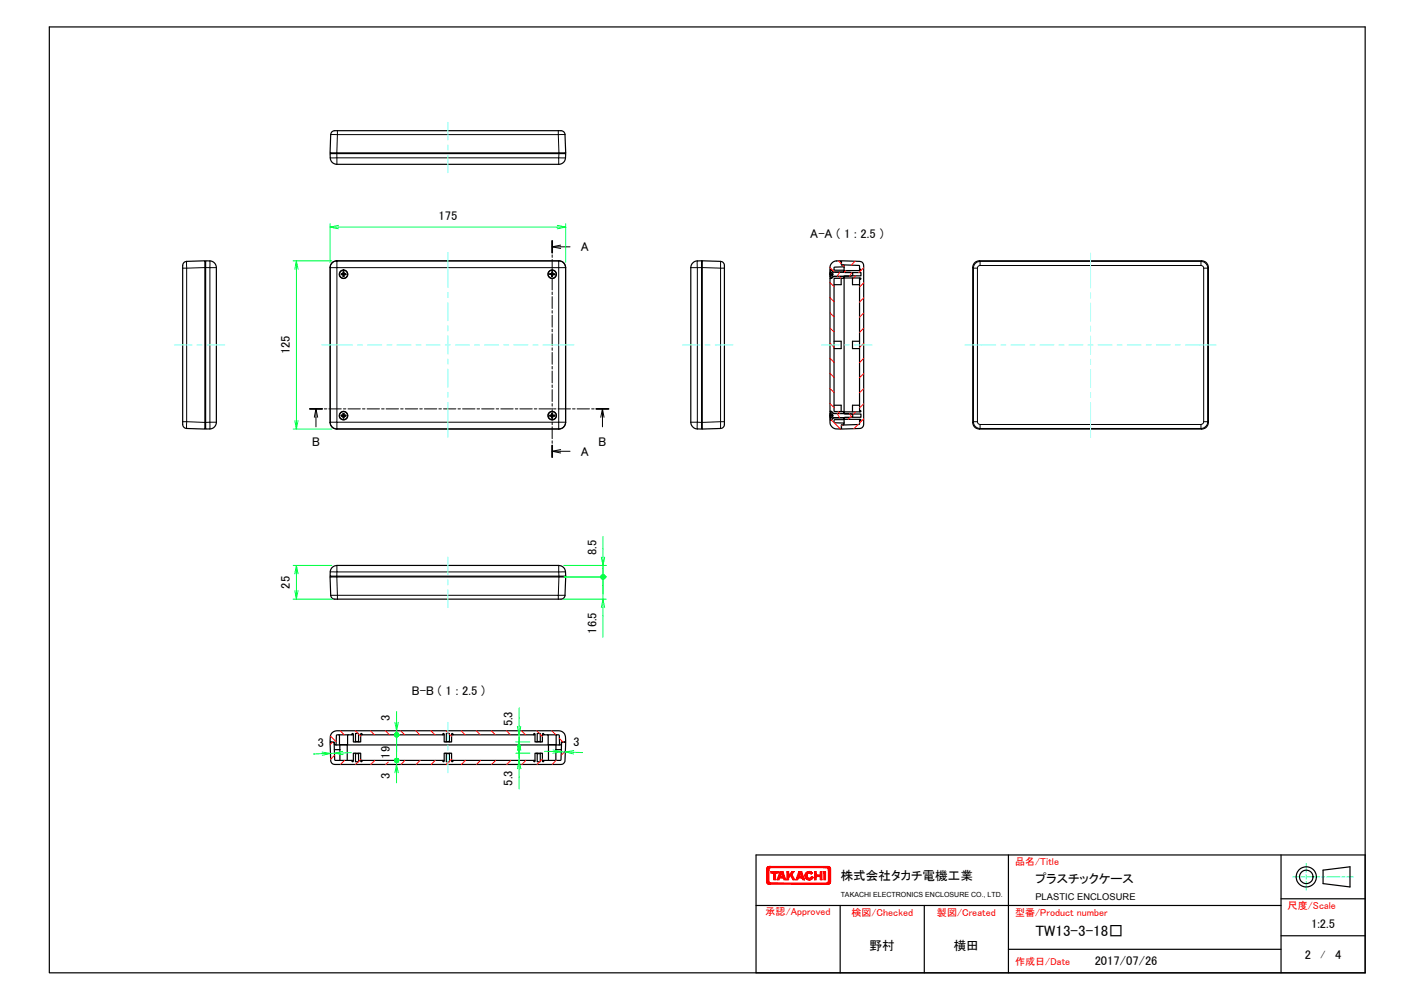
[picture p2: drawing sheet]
<svg xmlns="http://www.w3.org/2000/svg" width="420mm" height="297mm" viewBox="0 0 420 297" stroke-linecap="round" stroke-linejoin="round" font-family="sans-serif">
<g fill="none" stroke="#000" stroke-width=".3">
<path d="M98.3 40h2M100.3 38.8v1.2M100.3 40h65.6l.1 6.9h2M100.3 40l-.2 8.8M165.9 38.8v1.2h2M98.1 46.9h67.9v1.9M54.3 79.7h1.2v45.6M62.4 77.5v2l-6.9 .2v-2.1M64.3 79.5h-1.9v45.9M98.1 79.5h2v45.9h-2zM100.1 77.5v2h65.9v-2h-65.9a1.97 1.97 0 0 0-2 2M164.1 73.3h5.3"/>
<path d="M164.1 71.5v3.6M164.1 75.7v.8M164.1 77.1v3.5M166.1 77.5h-.1a1.97 1.97 0 0 1 2 2v45.9h-2v-45.9h2.1M166.6 72.8l-2.5 .5 2.5 .5M207.2 77.5v47.9h-1.9M214.1 77.6v2.1l-8.8-.2M215.3 79.7h-1.2v45.6M290.4 79.7h-1.1v45.6M290.4 79.7v45.6M291.1 77.5l.1 .1h65.7M291.2 78.9v-1.1a1.74 1.74 0 0 0-1.9 1.9l-.3-.2"/>
<path d="M291.2 78.9h65.7M291.2 78.9l-.5 .2-.3 .6M356.9 78.9l.5 .2 .3 .6M356.9 77.6v1.3M356.9 77.6a2.05 2.05 0 0 1 1.9 2.1l.3-.2M357 77.5l-.1 .1M357.7 79.7h1.1v45.6M357.7 79.7v45.6M101.5 81.4v.2l-.1-.2M101.9 81.3v.1M101.9 81.5v.1M102 81.3h.1"/>
<path d="M102 81.7h.1M102.1 81.3h.1M102.1 81.7h.1M102.2 80.8h-.2M102.2 82.1h-.2M102.3 81.5v.1M102.3 81.3v.1M102.7 81.4v.2M163.5 81.3v.2M163.9 81.3v.1M163.9 81.5v.1M163.9 81.7h.1"/>
<path d="M163.9 82.1h.2M164 81.3h.1M164 80.8h.2M164.1 81.2v.8M164.1 82.6v3.5M164.1 86.7v.8M164.1 88.1v3.5M164.1 92.3v.7M164.1 93.6v3.6M164.1 97.8v.8M164.1 99.2v3.5M164.1 81.7h.1"/>
<path d="M164.2 81.3h.1M164.3 81.5v.1M164.3 81.3v.1M164.7 81.4v.2M164.1 103.3v.8M164.1 104.7v3.5M164.1 108.8v.8M164.1 110.2v3.5M164.1 114.3v.8M164.1 115.7v3.6M164.1 119.9v.7M54.3 125.3h1.2"/>
<path d="M55.5 125.3v2M55.5 125.3l6.9 .1M62.4 125.4h1.9M62.4 125.4v2M92.1 121.5h3.6M93.4 124l.5-2.5 .5 2.5M93.9 121.5v5.3M96.4 121.5h.7M97.7 121.5h3.7M98.1 125.4a1.96 1.96 0 0 0 2 2M98.1 125.4v.1M100.1 125.4h65.9v2h-65.9z"/>
<path d="M101.4 123.4l.1 .1v-.1M101.9 123.3v.1M101.9 123.5v.1M102 123.3h.1M102 123.7h.1M102 122.9h.2M102 124.1h.2M102 122.8h.2M102 121.5h.8M102.1 123.3h.1M102.1 123.7h.1M102.3 123.5v.1"/>
<path d="M102.3 123.3v.1M102.7 123.4v.1M103.4 121.5h3.7M107.7 121.5h.7M109.1 121.5h3.7M113.4 121.5h.7M114.7 121.5h3.7M119.1 121.5h.7M120.4 121.5h3.7M124.7 121.5h.8M126.1 121.5h3.7M130.4 121.5h.8"/>
<path d="M131.8 121.5h3.7M136.1 121.5h.7M137.4 121.5h3.7M141.7 121.5h.8M143.1 121.5h3.7M147.4 121.5h.8M148.8 121.5h3.7M153.1 121.5h.8M154.5 121.5h3.6M158.8 121.5h.7M160.2 121.5h3.6M163.4 123.4l.1 .1"/>
<path d="M163.9 123.3v.1M163.9 123.5v.1M164 123.3h.1M164 123.7h.1M164 122.9h.2M164 124.1h.2M164 122.8h.2M164.1 134h5.3M164.1 121.3v3.5M164.1 125.4v.8M164.1 126.8v3.5M164.1 130.9v.8"/>
<path d="M164.1 132.3v3.5M164.1 123.3h.1M164.1 123.7h.1M164.3 123.3v.1M164.3 123.5v.1M164.5 121.5h.7M164.7 123.4v.1M165.8 121.5h3.7M166 127.4h.1M166.6 133.5l-2.5 .5 2.5 .6M168.1 125.5l-.1-.1a2.05 2.05 0 0 1-2 2M170.1 121.5h.8"/>
<path d="M171.5 121.5h3.7M175.8 121.5h.7M177.2 121.5h3.6M178.5 124l.5-2.5 .5 2.5M179 121.5v5.3M214.1 125.3v2M214.1 125.3l-6.9 .1v2M214.1 125.3h1.2M289.3 125.3a1.97 1.97 0 0 0 1.9 2l-.1 .1M289.3 125.3l-.3 .2M289.3 125.3h1.1M290.4 125.3l.3 .5 .5 .3"/>
<path d="M291.2 126.1h65.7M356.9 126.1v1.2l.1 .1M357.7 125.3h1.1M357.7 125.3l-.3 .5-.5 .3M358.8 125.3l.3 .2M358.8 125.3a2 2 0 0 1-1.9 2h-65.7v-1.2M98.1 169.9h2l.2 8.1M98.3 176.8h67.6v1.2M100.1 168v1.9h65.9M166 169.9h2M166 169.9l-.1 6.9h2M166 168v1.9"/>
</g>
<g fill="none" stroke="#000" stroke-width=".36">
<path d="M14.7 8h390.9v281h-390.9zM98.5 39.2l1-.4h67a1.25 1.25 0 0 1 1.4 1.2l.2 5.4h-70l.2-5.4zM98.1 45.6h70l-.1 1.3a1.98 1.98 0 0 1-2 1.9h-65.9a1.96 1.96 0 0 1-2-1.9zM98.3 45.4v.2M167.9 45.4v.2M54.7 77.9l.8-.3 5.4-.1v49.9l-5.4-.1a1.56 1.56 0 0 1-1.2-2v-46.4zM60.9 77.7h.2M61.1 77.5h1.3a1.98 1.98 0 0 1 1.9 2v45.9a2 2 0 0 1-1.9 2h-1.3zM98.8 77.9l1.3-.4h66a1.97 1.97 0 0 1 2 2v46a2.01 2.01 0 0 1-2 1.9h-66a1.97 1.97 0 0 1-2-1.9v-46l.1-.7zM206 78l.9-.5h1.6v49.9h-1.3a2.01 2.01 0 0 1-1.9-2v-45.9l.1-.7zM208.5 77.7h.1M208.6 77.5l5.5 .1a1.54 1.54 0 0 1 1.2 2.1v46.1a1.22 1.22 0 0 1-1.2 1.5l-5.5 .1z"/>
<path d="M247.3 78l.9-.5h1.6l.2 .2v1l.8 .1v.4l-2.9 .2v.8l2.9 .1v.5h-3.2l-.6-.6h-.4l.1-1.4zM250 77.5l5.5 .1 .7 .3 .4 1v47.2l-.4 .9-.7 .3-5.5 .1v-1.1l5.2-.2 .2-1.1 .4-.2-.2-.2h-4.8l.2-.6h4.8v-1h-4.8l-.2-.2v-.5h4.8l.2-.1-.4-.2v-39l.4-.3-.2-.1h-4.8l.2-.7h4.8v-.9h-4.8l-.2-.6h4.8l.2-.2-.4-.3-.1-1-5.3-.2zM250.8 79.2v1.2M255.4 79.9v.5M289.5 78.2l.5-.5 1.1-.2h65.9a1.97 1.97 0 0 1 2.1 2v46a2.01 2.01 0 0 1-2.1 1.9h-65.9a1.97 1.97 0 0 1-2.1-1.9v-46zM101.4 81.6h.5l.1 .5M101.4 81.6h.1M101.8 81.5l.2 .3M102 81.3l-.6 .1h.4l-.3 .2M102 80.8h.1M102 80.8v.4l.2-.4M102 82.1h.1"/>
<path d="M102 80.8v.5M102 82.1v-.3l.2 .3M102 81.2v.1M102 81.3l-.2 .1M102.1 81.2l.3 .2M102.2 80.8v.5l.5 .1M102.2 80.8h.1M102.2 82.1h.1M102.4 81.5l-.3 .3M102.7 81.6h.1M102.7 81.4h.1M102.7 81.4h-.3l.3 .2"/>
<path d="M102.7 81.6h-.5v.5M163.4 81.5h.1M163.4 81.5l.5 .1v.5M163.4 81.3h.1M163.5 81.3l.3 .1-.3 .1M163.7 81.5l.3 .3M163.9 82.1h.1M163.9 82.1l.2-.3v.3M164 80.8h.1M164 80.8l.2 .4v-.4M164 80.8l-.1 .5h-.5M164.1 81.1l-.3 .3"/>
<path d="M164.1 82.1h.1M164.2 81.3l.2 .1M164.2 81.2v.1M164.2 81.3l.5 .1-.4 .2M164.2 80.8h.1M164.2 80.8v.5M164.3 81.5h.1M164.3 81.6l-.2 .5M164.3 81.5l-.2 .3M246.6 80.2v2.5M246.6 82.7h.4l.6-.6h3.2v.6h-2.8l-.2 .1v39.3l.2 .1h2.8v.6h-3.2l-.6-.6h-.4zM246.7 80.8l.6 .3 .1 .3-.8-.1z"/>
<path d="M246.7 81.5v.6M246.7 81.3v.2M246.7 82.1h.1M247 80.3l.7 .6 5.7 .1v.9l-.9 .2h-4.8l-.7 .6-.3-.6 .6-.3 .2-.4-.8-.6zM247 80.2v.1M247 82.7h.1M247.3 81.5h.1M247.3 81.4l-.6 .1M247.4 81.5l-.1 .3-.6 .3M249.9 82.7v1.9h-2.1M250.8 80.8v.1M250.8 82.1h.1"/>
<path d="M250.8 82.6v39.7M253.3 82.6v2h2.1M255.4 82.6v.4M247.8 101.4h2.1v2.1h-2.1M255.4 101.4h-2.1v2.1h2.1M60.9 127.3h.2M101.4 123.5l.5 .1M101.4 123.5h.1M101.8 123.5h.1M101.9 123.6l.1 .5 .1-.3 .1 .3 .1-.5M101.9 123.5l.1 .3M102 123.3v-.5v.3l.2-.3v.5l.5 .1"/>
<path d="M102 123.3l-.6 .1h.4l-.3 .1M102 123.1v.2M102 123.3l-.2 .1M102.1 123.1l.3 .3M102.3 123.5l-.2 .3M102.3 123.5h.1M102.7 123.5h.1M102.7 123.4h.1M102.7 123.4h-.3l.3 .1M102.7 123.5l-.4 .1M163.4 123.5l.5 .1M163.4 123.4l.5-.1 .1-.5v.3l.2-.3v.5l.5 .1h-.3l.3 .1-.4 .1"/>
<path d="M163.4 123.5h.1M163.4 123.4h.1M163.5 123.4h.2l-.2 .1M163.7 123.5h.2M163.9 123.6l.1 .5v-.3l.2 .3 .1-.5M163.9 123.5l.1 .3M164 123.1l-.3 .3M164.1 123.1l.3 .3M164.3 123.5h.1M164.3 123.5l-.2 .3M208.5 127.3h.1M246.6 122.2v2.5"/>
<path d="M246.6 124.7h.4l.6-.6h3.2v.6l-2.9 .1 .1 .8 2.8 .1-.2 .5h-.6v1.1l-.2 .1h-1.3a2.17 2.17 0 0 1-1.9-2.7zM246.7 123.4l.6 .1h-.6M246.7 123.5v.6M246.7 123.4v.1M246.7 123.4v-.6l.6 .3 .1 .3M246.7 124.1l.6-.3 .2-.3-.2-.4-.6-.3 .3-.6 .7 .7h4.8l.9 .2v.8l-.9 .2h-4.8l-.6 .6-.4-.6M246.7 124.1h.1M247 122.2h.1M247 124.7h.1M247.3 123.4h.1M247.3 123.8l-.6 .3M247.3 123.5h.1"/>
<path d="M247.4 123.5l-.1 .3M247.8 120.4h2.1v1.8M250.8 122.8v.1M250.8 124.1h.1M250.8 124.6v1.1M255.4 120.4h-2.1v1.9M255.4 124.6v.4M255.4 122v.3M98.1 171.4h70l-.2 5.4a1.52 1.52 0 0 1-2 1.2h-66.2a1.24 1.24 0 0 1-1.4-1.2zM98.3 171.2v.2M98.6 168.7l.9-.6 .6-.1h65.9a2.04 2.04 0 0 1 2 1.9l.1 1.3h-70l.1-1.6zM167.9 171.2v.2"/>
<path d="M98.6 217.7l.6-.4 .9-.2h65.9a2 2 0 0 1 2 1.9l.1 1.3h-.2v.2h-1.1v.7l-.5 .1-.2-2.9-4.5-.1-.2-.4-.2 .2v2.3l-.7-.1v-2.4h-.9l-.1 2.5h-.5v-2.3l-.2-.2-.2 .4h-24l-.2-.4-.2 .2v2.3l-.6-.1v-2.4h-1l-.1 2.5h-.5v-2.3l-.2-.2-.2 .4h-24l-.2-.4-.2 .2v2.3h-.5l-.2-2.5h-.9v2.4l-.6 .1v-2.3l-.2-.2-.2 .4-4.6 .1-.1 2.9h-.4l-.2-.8h-1v-.2h-.2l.1-1.6zM103.5 218.3l-.2 .2v2.7h-.3h-2.1v-2.7l-.2-.2M104.6 218.3h.4M107.2 218.3h.4M131.6 218.3h.4M134.2 218.3h.4M158.6 218.3h.4M161.2 218.3h.4M165.5 218.3l-.2 .2v2.7h-2.4v-2.7l-.2-.2M98.1 220.5h1.2l.3 5.3 5 .1 .2 .4 .2-.2v-2.4l.6 .2v2.4h.9l.2-2.6h.5v2.4l.2 .2 .2-.4h24l.2 .4 .2-.2v-2.4l.6 .2v2.4h1l.1-2.6h.5v2.4l.2 .2 .2-.4h24l.2 .4 .2-.2v-2.4l.6 .2v2.4h.9l.2-2.6h.5v2.4l.2 .2 .2-.4h4.9l.2-.2 .2-5.2h1.2l-.2 5.7-.5 .6-.7 .3h-67.2l-.8-.3-.4-.6zM99.3 222.7h1.7v3.2M99.9 221.3h1.1"/>
<path d="M101 221.3h2.2M101 221.3v1.4M103.2 221.3v4.6M103.2 221.3h59.8M104.6 225.9h.4M105.5 223.7h1.2M105.5 220.4h1.2M105.6 223.9h.9M105.6 220.3h.9M107.2 225.9h.4M131.6 225.9h.4M132.5 220.4h1.2"/>
<path d="M132.5 223.7h1.2M132.6 220.3h1M132.6 223.9h1M134.2 225.9h.4M158.6 225.9h.4M159.5 220.4h1.2M159.5 223.7h1.2M159.6 220.3h.9M159.6 223.9h.9M161.2 225.9h.4M163 221.3h2.2M163 221.3v4.6"/>
<path d="M165.2 221.3v1.4M165.2 221.3h1.1M166.8 222.7h-1.6v3.2M299.6 254v35M380.7 254v35M393.1 258.5l8-1v6l-8-1zM405.6 254h-180.9v35h180.9M224.7 269h156M249.6 269v20M274.6 269v20M380.7 278h24.9M380.7 267h24.9"/>
<path d="M299.6 282h81.1"/>
<circle cx="102.1" cy="81.5" r="1.27"/>
<circle cx="102.1" cy="81.5" r="1.2"/>
<circle cx="164.1" cy="81.4" r="1.2"/>
<circle cx="164.1" cy="81.5" r="1.26"/>
<circle cx="102.1" cy="123.5" r="1.27"/>
<circle cx="102.1" cy="123.5" r="1.19"/>
<circle cx="164.1" cy="123.5" r="1.26"/>
<circle cx="164.1" cy="123.5" r="1.18"/>
<circle cx="388.2" cy="260.5" r="2"/>
<circle cx="388.2" cy="260.5" r="3"/>
</g>
<g fill="#000">
<circle cx="246.7" cy="80.8" r=".18"/>
<circle cx="246.7" cy="122.8" r=".18"/>
<circle cx="246.7" cy="124.1" r=".18"/>
</g>
<g fill="#f00" stroke="#f00" stroke-width=".3">
<path d="M246.1 258.3l.7 3.7-.7-.3z"/>
<path d="M246.1 261.7l.7 .3-.7-.1z"/>
<path d="M246.1 261.9l.7 .1z"/>
<path d="M246.1 262l.6 .3-.8-.2z"/>
<path d="M246.1 262l.7 .1-.1 .2z"/>
<path d="M246.1 262h.7v.1z"/>
<path d="M245.8 262.2l.7 .4z"/>
<path d="M245.9 262.1l.7 .4-.1 .1z"/>
<path d="M245.9 262.1l.8 .2-.1 .2z"/>
<path d="M245.7 262.3l.4 .4z"/>
<path d="M245.8 262.2l.5 .5z"/>
<path d="M245.8 262.2l.7 .4-.2 .1z"/>
<path d="M245.5 262.3l.6 .4z"/>
<path d="M229.1 262.3h16.4l.6 .4z"/>
<path d="M228.5 262.7l.6-.4 17 .4z"/>
<path d="M228.5 262.7l.6-.4z"/>
<path d="M228.8 262.2l.1 .1-.4 .4z"/>
<path d="M228.1 262.6l.7-.4z"/>
<path d="M228.1 262.6l.7-.4-.5 .5z"/>
<path d="M228.3 262.7l.5-.5z"/>
<path d="M227.9 262.3l.8-.2z"/>
<path d="M227.9 262.3l.8-.2-.7 .4z"/>
<path d="M228 262.5l.7-.4-.6 .5z"/>
<path d="M227.8 262h.8z"/>
<path d="M227.8 262h.8l-.8 .1z"/>
<path d="M227.8 262.1l.8-.1-.7 .3z"/>
<path d="M227.8 262l.7-.3v.2z"/>
<path d="M228.5 258.3v3.4l-.7 .3z"/>
<path d="M227.8 258.1l.7 .2-.7 3.7z"/>
<path d="M227.8 258.1h.7v.2z"/>
<path d="M227.8 258.1l.8-.1z"/>
<path d="M227.9 257.7l.8 .2z"/>
<path d="M227.9 257.7l.7 .3-.8-.1z"/>
<path d="M227.8 257.9l.8 .1-.8 .1z"/>
<path d="M228.1 257.5l.7 .3z"/>
<path d="M228 257.6l.1-.1 .6 .4z"/>
<path d="M228 257.6l.7 .3-.8-.2z"/>
<path d="M228.5 257.4l.4 .3z"/>
<path d="M228.3 257.4l.5 .4z"/>
<path d="M228.1 257.5l.2-.1 .5 .4z"/>
<path d="M228.5 257.4l.6 .3z"/>
<path d="M228.5 257.4l17 .3h-16.4z"/>
<path d="M228.5 257.4h17.6l-.6 .3z"/>
<path d="M245.5 257.7l.6-.3z"/>
<path d="M245.7 257.7l.4-.3z"/>
<path d="M245.8 257.8l.7-.3-.6 .4z"/>
<path d="M245.8 257.8l.5-.4 .2 .1z"/>
<path d="M246.1 257.4h.2l-.5 .4z"/>
<path d="M245.9 257.9l.8-.2z"/>
<path d="M245.9 257.9l.7-.3 .1 .1z"/>
<path d="M245.9 257.9l.6-.4 .1 .1z"/>
<path d="M246.1 258l.7 .1z"/>
<path d="M246.1 258l.7-.1v.2z"/>
<path d="M246.1 258l.6-.3 .1 .2z"/>
<path d="M246.1 258.1h.7l-.7 .2z"/>
<path d="M246.1 258.3l.7-.2v3.9z"/>
<path d="M230.5 259.4l.8-.5v.5z"/>
<path d="M229 258.9h2.3l-.8 .5z"/>
<path d="M229 258.9l1.5 .5h-.6z"/>
<path d="M229 258.9l.9 .5h-.9z"/>
<path d="M229.9 259.4l.6 1.9h-.6z"/>
<path d="M229.9 259.4h.6v1.9z"/>
<path d="M231.9 260.3h.6l.2 .5z"/>
<path d="M232.5 260.3l1 1-.8-.5z"/>
<path d="M232.6 258.9l.9 2.4-1-1z"/>
<path d="M231.8 258.9l.4 .5-.3 .9z"/>
<path d="M231.8 258.9l.1 1.4-1 1z"/>
<path d="M231.9 260.3l-.2 .5-.8 .5z"/>
<path d="M230.9 261.3l.8-.5-.2 .5z"/>
<path d="M231.8 258.9h.8l-.4 .5z"/>
<path d="M232.6 258.9l-.1 1.4-.3-.9z"/>
<path d="M231.9 260.3l.8 .5h-1z"/>
<path d="M232.7 260.8l.8 .5h-.6z"/>
<path d="M235.3 259.7l.3 1.6-.7-1.2z"/>
<path d="M234.4 259.9l.9-.2-.4 .4z"/>
<path d="M234.4 259.9l.5 .2-.5 .6z"/>
<path d="M234.4 259.9v.8l-.6 .6z"/>
<path d="M234.4 260.7v.6h-.6z"/>
<path d="M235.3 259.7l.9 1.6h-.6z"/>
<path d="M235.3 258.9h.8l-.8 .8z"/>
<path d="M235.3 258.9v.8l-.9 .2z"/>
<path d="M233.8 258.9h.6v1z"/>
<path d="M233.8 258.9l.6 1-.6 1.4z"/>
<path d="M237.5 260.3h.6l.2 .5z"/>
<path d="M238.1 260.3l1 1-.8-.5z"/>
<path d="M238.2 258.9l.9 2.4-1-1z"/>
<path d="M237.4 258.9l.4 .5-.3 .9z"/>
<path d="M237.4 258.9l.1 1.4-1 1z"/>
<path d="M237.5 260.3l-.2 .5-.8 .5z"/>
<path d="M236.5 261.3l.8-.5-.2 .5z"/>
<path d="M237.4 258.9h.8l-.4 .5z"/>
<path d="M238.2 258.9l-.1 1.4-.3-.9z"/>
<path d="M237.5 260.3l.8 .5h-1z"/>
<path d="M238.3 260.8l.8 .5h-.6z"/>
<path d="M241 259.6l.5-.3z"/>
<path d="M241.4 259.2l-.4 .4z"/>
<path d="M241 259.5l.4-.3z"/>
<path d="M241.3 259.1l-.3 .4z"/>
<path d="M241.3 259.1l-.4 .4z"/>
<path d="M240.9 259.5l.4-.4z"/>
<path d="M241.2 259.1l-.3 .4z"/>
<path d="M241.1 259l-.3 .4z"/>
<path d="M240.9 258.9l-.1 .5z"/>
<path d="M240.8 258.9l-.1 .5z"/>
<path d="M240.8 258.9l-.2 .5z"/>
<path d="M240.7 258.9l-.1 .5z"/>
<path d="M240.5 258.8v.5z"/>
<path d="M240.4 258.8l.1 .5z"/>
<path d="M240.3 258.9l.1 .4z"/>
<path d="M240.1 258.9l.2 .4z"/>
<path d="M240.1 258.9l.2 .5z"/>
<path d="M240 258.9l.3 .5z"/>
<path d="M240 258.9l.2 .5z"/>
<path d="M239.9 259l.3 .4z"/>
<path d="M239.8 259l.3 .4z"/>
<path d="M239.8 259l.3 .5z"/>
<path d="M239.7 259.1l.4 .4z"/>
<path d="M239.7 259.1l.3 .4z"/>
<path d="M239.6 259.2l.4 .3z"/>
<path d="M239.6 259.2l.4 .4z"/>
<path d="M239.6 259.2l.4 .4-.5-.3z"/>
<path d="M239.5 259.3l.5 .3z"/>
<path d="M239.5 259.3l.4 .4z"/>
<path d="M239.4 259.4l.5 .3z"/>
<path d="M239.3 259.5l.5 .3z"/>
<path d="M239.3 259.6l.5 .2z"/>
<path d="M239.3 259.6l.5 .3z"/>
<path d="M239.2 259.8l.6 .1z"/>
<path d="M239.2 259.9h.6z"/>
<path d="M239.2 259.9l.6 .1h-.6z"/>
<path d="M239.2 260l.6 .1z"/>
<path d="M239.2 260.2l.6-.1z"/>
<path d="M239.2 260.2h.6z"/>
<path d="M239.2 260.3l.6-.1z"/>
<path d="M239.2 260.3h.6z"/>
<path d="M239.2 260.4l.6-.1z"/>
<path d="M239.3 260.5l.5-.1z"/>
<path d="M239.3 260.7l.5-.2z"/>
<path d="M239.4 260.8l.4-.3z"/>
<path d="M239.4 260.8l.5-.3-.4 .4z"/>
<path d="M239.5 260.9l.4-.4z"/>
<path d="M239.5 260.9l.5-.3z"/>
<path d="M239.5 261l.5-.4z"/>
<path d="M239.5 261l.5-.3z"/>
<path d="M240 260.7l-.4 .4z"/>
<path d="M239.6 261.1l.4-.4-.3 .5z"/>
<path d="M240 260.7l-.3 .5z"/>
<path d="M240.1 260.8l-.4 .4z"/>
<path d="M240.1 260.8l-.3 .4z"/>
<path d="M240.1 260.8l-.1 .5z"/>
<path d="M240.2 260.9l-.2 .4z"/>
<path d="M240.2 260.9l-.1 .4z"/>
<path d="M240.3 260.9l-.1 .5z"/>
<path d="M240.4 260.9l-.2 .5z"/>
<path d="M240.4 260.9v.5z"/>
<path d="M240.4 260.9l.1 .5z"/>
<path d="M240.5 260.9l.1 .5z"/>
<path d="M240.6 260.9v.5z"/>
<path d="M240.6 260.9l.2 .4z"/>
<path d="M240.7 260.9l.2 .4z"/>
<path d="M240.7 260.9l.3 .4z"/>
<path d="M240.8 260.8l.2 .5z"/>
<path d="M240.9 260.8l.2 .4z"/>
<path d="M240.9 260.8l.3 .4z"/>
<path d="M240.9 260.7l.3 .5z"/>
<path d="M240.9 260.7l.4 .3z"/>
<path d="M241 260.7l.4 .2z"/>
<path d="M241 260.6l.4 .3z"/>
<path d="M241 260.6l.5 .2z"/>
<path d="M241.1 260.5l.4 .3z"/>
<path d="M241.1 260.5l.5 .3z"/>
<path d="M241.1 260.5l.5 .1z"/>
<path d="M241.1 260.4l.5 .2z"/>
<path d="M242 258.9h.6v1z"/>
<path d="M242 258.9l.6 1-.6 1.4z"/>
<path d="M242.6 259.9v.5l-.6 .9z"/>
<path d="M242.6 260.4v.9h-.6z"/>
<path d="M242.6 259.9l1.1 .5h-1.1z"/>
<path d="M242.6 259.9h1.1v.5z"/>
<path d="M243.7 259.9l.5 1.4-.5-.9z"/>
<path d="M244.2 258.9v2.4l-.5-1.4z"/>
<path d="M243.7 260.4l.5 .9h-.5z"/>
<path d="M243.7 258.9h.5l-.5 1z"/>
<path d="M244.8 258.9h.5v2.4z"/>
<path d="M244.8 258.9l.5 2.4h-.5z"/>
</g>
<path d="M388.1 256.5v2.6M388.1 259.8v1.3M384.1 260.5h2.1M386.6 260.5h1.1M388.1 260.5h4M388.1 261.8v2.7M392.7 260.5h.9M394.2 260.5h4M398.7 260.5h.9M400.1 260.5h2.1" fill="none" stroke="#0ff" stroke-width=".3"/>
<path d="M164.1 71.5v3.6M92.1 121.5h3.6M164.1 132.3v3.5M177.2 121.5h3.6" fill="none" stroke="#000" stroke-width=".51"/>
<g fill="none" stroke="#f00" stroke-width=".3">
<path d="M246.6 79.5l1.4 1.3M249.1 77.5l.9 .9M250.4 78.7l.4 .5M254.1 77.6l-1.2 1.2M256.6 79.5l-1.4 1.5M246.6 97.4l1.2 1.2M246.6 92.9l1.2 1.2M246.6 88.4l1.2 1.2M246.6 83.9l1.2 1.2M249.3 82.1l.5 .6M249.5 80.9l-.7 1.2M251.3 80.4l-.4 .4"/>
<path d="M253.1 81l-.7 1.1M254.2 81.9l-.6 .7M256.6 97.5l-1.2 1.2M256.6 93l-1.2 1.2M256.6 88.5l-1.2 1.2M256.6 84.1l-1.2 1.1M246.6 119.9l1.2 1.2M246.6 115.4l1.2 1.2M246.6 110.9l1.2 1.2M246.6 106.4l1.2 1.2M246.6 101.9l1.2 1.2M256.6 120l-1.2 1.2"/>
<path d="M256.6 115.5l-1.2 1.1M256.6 111l-1.2 1.2M256.6 106.5l-1.2 1.2M256.6 102l-1.2 1.2M247 124.7l2.7 2.7M248.8 122.9l.7 1.2M249 122.2l.5 .6M250.3 126.3l-.3 .2M252.4 122.9l.7 1M252.7 124l-.7 .6M254.2 122.3l-.6 .7M255 126.1l-1.3 1.2"/>
<path d="M256.6 124.4l-1.2 1.2M98.2 218.7l1.7 1.7M101.1 217.1l1.2 1.2M105.6 217.1l.8 .8M106.5 218l.7 .7M110.1 217.1l1.2 1.2M114.6 217.1l1.1 1.2M119.1 217.1l1.2 1.2M123.6 217.1l1.1 1.2M128 217.1l1.3 1.2M132.5 217.1l.8 .8M133.6 218.1l.6 .6"/>
<path d="M137 217.1l1.2 1.2M141.5 217.1l1.2 1.2M146 217.1l1.2 1.2M150.5 217.1l1.2 1.2M155 217.1l1.2 1.2M159.5 217.1l.8 .8M160.5 218.1l.7 .7M163.9 217.1l1.3 1.2M166.2 219.4l1.2 1.1M98.8 220.5l-.7 .7M99.4 224.3l-1.1 1.2M102.4 225.9l-1.2 1.2"/>
<path d="M106.5 226.3l-.8 .8M107.2 225.6l-.7 .6M111.4 225.9l-1.2 1.2M115.3 226.4l-.7 .7M120.3 225.9l-1.2 1.2M124.8 225.9l-1.2 1.2M129.3 225.9l-1.2 1.2M133.4 226.3l-.8 .8M134.2 225.5l-.6 .6M138.3 225.9l-1.2 1.2M142.8 225.9l-1.2 1.2M147.3 225.9l-1.2 1.2"/>
<path d="M151.8 225.9l-1.2 1.2M156.2 225.9l-1.1 1.2M160.4 226.3l-.9 .8M161.2 225.4l-.7 .7M165.2 225.9l-1.1 1.2M168 223.1l-1.3 1.3"/>
</g>
<g fill="none" stroke="#80ffff" stroke-width=".3">
<path d="M133.1 36.3v5.3M133.1 43.1v1.5M133.1 46.1v5.2M133.1 75v10.4M324.1 75.2v10.3M133.1 86.9v1.5M133.1 89.9v5.4M133.1 96.8v1.5M133.1 99.8v5.4M324.1 87v1.5M324.1 90v5.4M324.1 96.9v1.5"/>
<path d="M324.1 99.9v5.3M51.8 102.5h5.2M58.5 102.5h1.6M61.6 102.5h5.2M95.6 102.5h9.2M106.3 102.5h1.4M109.3 102.5h4.1M114.9 102.5h1.5M118 102.5h4.1M123.6 102.5h1.5M126.6 102.5h4.2M132.3 102.5h1.5"/>
<path d="M133.1 106.7v1.4M133.1 109.6v5.4M133.1 116.5v1.5M133.1 119.5v10.4M135.3 102.5h4.2M141 102.5h1.5M144 102.5h4.2M149.7 102.5h1.5M152.7 102.5h4.2M158.4 102.5h1.5M161.4 102.5h9.1M202.8 102.5h5.2"/>
<path d="M209.5 102.5h1.5M212.5 102.5h5.3M244.1 102.5h5.3M250.9 102.5h1.5M253.9 102.5h5.2M286.7 102.5h9.2M297.4 102.5h1.5M300.4 102.5h4.1M306 102.5h1.5M309 102.5h4.1M314.7 102.5h1.5M317.7 102.5h4.1"/>
<path d="M323.3 102.5h1.5M324.1 106.7v1.5M324.1 109.7v5.4M324.1 116.6v1.5M324.1 119.6v10.4M326.3 102.5h4.1M331.9 102.5h1.5M335 102.5h4.1M340.6 102.5h1.5M343.6 102.5h4.1M349.2 102.5h1.5M352.2 102.5h9.2"/>
<path d="M133.1 165.5v5.2M133.1 172.2v1.5M133.1 175.2v5.3M133.1 214.6v5.2M133.1 221.3v1.5M133.1 224.3v5.3"/>
</g>
<g fill="none" stroke="#00ff3f" stroke-width=".3">
<path d="M87.1 77.5h11.5M87.6 79.9l.5-2.4 .5 2.4M88.1 77.5v49.9M98.1 67.5h70M98.1 66.5v11.5M100.6 67l-2.5 .5 2.5 .5M165.6 67l2.5 .5-2.5 .5M168.1 66.5v11.5M87.1 127.4h11.5M87.6 125l.5 2.4 .5-2.4M179.2 159.4v29.9M87.1 168h11.5"/>
<path d="M87.1 178h11.7M87.6 175.5l.5 2.5 .5-2.5M87.6 170.5l.5-2.5 .5 2.5M88.1 168v10M167.4 178h12.8M167.5 168h12.7M167.6 171.4h12.6M178.7 165.5l.5 2.5 .5-2.5M178.7 180.5l.5-2.5 .5 2.5M117.3 214.6l.5 2.5 .6-2.5M117.8 211.4v6.9M117.8 218.9v6.3"/>
<path d="M153.7 215.8l.6 2.5 .5-2.5M154.3 210.3v24.1M95.7 223.4l2.5 .4-2.5 .6M101.9 223.2l-2.5 .5 2.5 .5M104.4 223.6l-11.2 .4 .3-.1M117.3 229.6l.5-2.5 .5 2.5M117.8 225.9v6.6M153.3 220.4h4.2M153.3 223.7h4.2M153.7 221.3l.6 2.4 .5-2.4M153.7 222.9l.6-2.5 .5 2.5M153.7 228.4l.6-2.5 .5 2.5"/>
<path d="M161.8 223.2l11.3 .3M164.3 222.8l2.5 .5-2.6 .4M170.5 222.9l-2.5 .5 2.4 .6"/>
</g>
<g fill="#00ff3f" stroke="#00ff3f" stroke-width=".3">
<path d="M179.7 171l.1 .4z"/>
<path d="M179.6 170.9l.2 .5z"/>
<path d="M179.4 170.8l.4 .6z"/>
<path d="M179.2 170.8l.6 .6z"/>
<path d="M179 170.8l.8 .6z"/>
<path d="M178.8 170.8h.2l.8 .6z"/>
<path d="M178.7 171l.1-.2 1 .6z"/>
<path d="M178.7 171l1.1 .4-1.2-.3z"/>
<path d="M178.6 171.1l1.2 .3-1.2-.1z"/>
<path d="M178.6 171.3l1.2 .1-1.2 .1z"/>
<path d="M178.6 171.5l1.2-.1-1.2 .2z"/>
<path d="M178.6 171.6l1.2-.2-1.1 .4z"/>
<path d="M178.7 171.8l1.1-.4-1 .5z"/>
<path d="M178.8 171.9l1-.5-.8 .6z"/>
<path d="M179 172l.8-.6z"/>
<path d="M179.8 171.4l-.6 .6z"/>
<path d="M179.8 171.4l-.4 .6z"/>
<path d="M179.8 171.4l-.2 .5z"/>
<path d="M179.8 171.4l-.1 .3z"/>
<path d="M179.8 171.4v.2z"/>
<path d="M118.4 225.5l.1 .4z"/>
<path d="M118.2 225.4l.3 .5z"/>
<path d="M118 225.3l.5 .6z"/>
<path d="M117.9 225.2l.6 .7z"/>
<path d="M117.7 225.3l.8 .6z"/>
<path d="M117.5 225.3h.2l.8 .6z"/>
<path d="M117.4 225.4l.1-.1 1 .6z"/>
<path d="M117.4 225.4l1.1 .5-1.2-.3z"/>
<path d="M117.3 225.6l1.2 .3-1.3-.1z"/>
<path d="M117.2 225.8l1.3 .1-1.3 .1z"/>
<path d="M117.2 226l1.3-.1-1.2 .2z"/>
<path d="M117.3 226.1l1.2-.2-1.1 .4z"/>
<path d="M117.4 226.3l1.1-.4z"/>
<path d="M117.5 226.4l1-.5-.8 .6z"/>
<path d="M117.7 226.5l.8-.6z"/>
<path d="M118.5 225.9l-.6 .6z"/>
<path d="M118.5 225.9l-.5 .6z"/>
<path d="M118.5 225.9l-.3 .5z"/>
<path d="M118.5 225.9l-.1 .3z"/>
<path d="M118.5 225.9l-.1 .2z"/>
<path d="M118.1 225.3l.4 .6z"/>
<path d="M118.5 225.9l-.4 .6z"/>
<path d="M118.5 225.9v.2z"/>
<path d="M118.4 217.9l.1 .4z"/>
<path d="M118.2 217.8l.3 .5z"/>
<path d="M118.1 217.7l.4 .6z"/>
<path d="M117.9 217.6l.6 .7z"/>
<path d="M117.7 217.7l.8 .6z"/>
<path d="M117.5 217.7l1 .6z"/>
<path d="M117.4 217.8l.1-.1 1 .6z"/>
<path d="M117.4 217.8l1.1 .5-1.2-.3z"/>
<path d="M117.3 218l1.2 .3-1.3-.1z"/>
<path d="M117.2 218.2l1.3 .1-1.3 .1z"/>
<path d="M117.2 218.4l1.3-.1-1.2 .2z"/>
<path d="M117.3 218.5l1.2-.2-1.1 .4z"/>
<path d="M117.4 218.7l1.1-.4-1 .5z"/>
<path d="M117.5 218.8l1-.5-.8 .6z"/>
<path d="M117.7 218.9l.8-.6z"/>
<path d="M118.5 218.3l-.6 .6z"/>
<path d="M118.5 218.3l-.4 .6z"/>
<path d="M118.5 218.3l-.3 .5z"/>
<path d="M118.5 218.3l-.1 .3z"/>
<path d="M118.5 218.3v.2z"/>
</g>
<text font-size="4.5" x="307.6" y="278.1">TW13-3-18□</text>
<g font-size="3.7">
<text x="130.3" y="65.5">175</text>
<text x="240.8" y="70.7">A-A ( 1 : 2.5 )</text>
<text x="172.6" y="74.6">A</text>
<text x="86.1" y="105.3" transform="rotate(-90 86.1 105.3)">125</text>
<text x="92.7" y="132.5">B</text>
<text x="172.6" y="135.4">A</text>
<text x="177.8" y="132.5">B</text>
<text x="177.2" y="164.9" transform="rotate(-90 177.2 164.9)">8.5</text>
<text x="86.1" y="174.8" transform="rotate(-90 86.1 174.8)">25</text>
<text x="177.2" y="188.3" transform="rotate(-90 177.2 188.3)">16.5</text>
<text x="122.3" y="206.6">B-B ( 1 : 2.5 )</text>
<text x="115.9" y="214.2" transform="rotate(-90 115.9 214.2)">3</text>
<text x="152.3" y="215.8" transform="rotate(-90 152.3 215.8)">5.3</text>
<text x="94.5" y="221.9" transform="rotate(-2 94.5 221.9)">3</text>
<text x="170.3" y="221.4" transform="rotate(2 170.3 221.4)">3</text>
<text x="115.9" y="225.3" transform="rotate(-90 115.9 225.3)">19</text>
<text x="115.9" y="231.5" transform="rotate(-90 115.9 231.5)">3</text>
<text x="152.3" y="233.4" transform="rotate(-90 152.3 233.4)">5.3</text>
<text x="249.8" y="261.3">株式会社タカチ電機工業</text>
<text x="307.6" y="262.4">プラスチックケース</text>
<text x="389.6" y="275.8">1:2.5</text>
<text x="258.4" y="282.3">野村</text>
<text x="283.4" y="282.3">横田</text>
<text x="325.3" y="286.7">2017/07/26</text>
<text x="387.7" y="284.8">2</text>
<text x="396.7" y="284.8">4</text>
</g>
<g font-size="3" fill="#f00">
<text x="301.7" y="257">品名/Title</text>
<text x="227.5" y="271.9">承認/Approved</text>
<text x="253" y="272.1">検図/Checked</text>
<text x="278.4" y="272">製図/Created</text>
<text x="301.7" y="272">型番/Product number</text>
<text x="382.6" y="270">尺度/Scale</text>
<text x="301.7" y="286.6">作成日/Date</text>
</g>
<text font-size="3" x="392.4" y="284.5">/</text>
<text font-size="2.8" x="307.6" y="267.4">PLASTIC ENCLOSURE</text>
<text font-size="2.1" x="249.8" y="266.6">TAKACHI ELECTRONICS ENCLOSURE CO., LTD.</text>
</svg>
